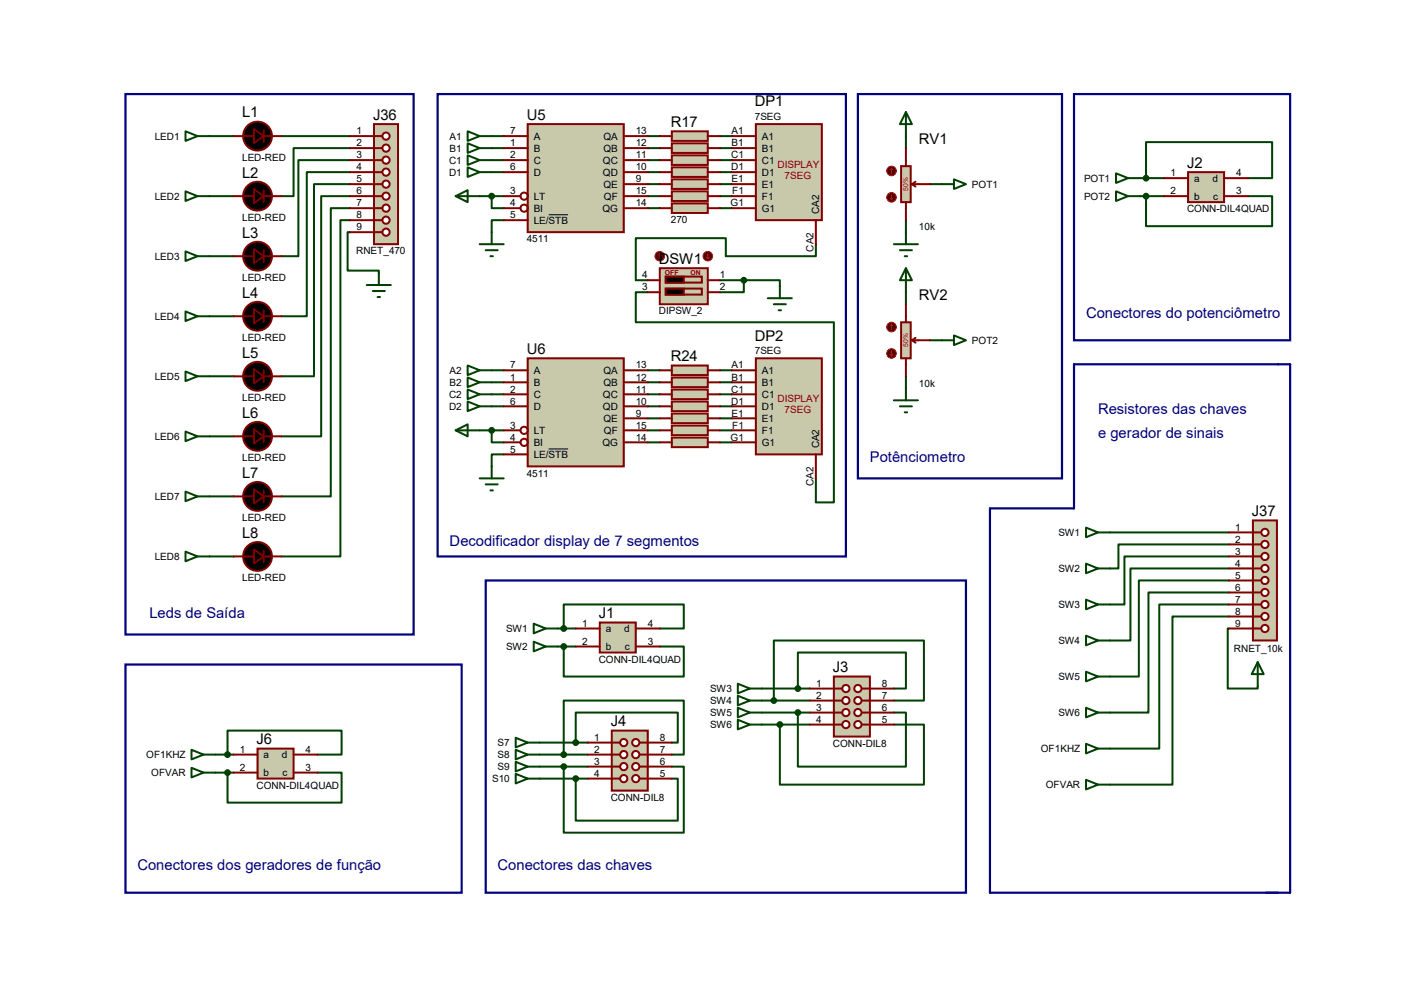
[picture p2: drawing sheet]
<svg xmlns="http://www.w3.org/2000/svg" width="297mm" height="210mm" viewBox="0 0 297 210" stroke-linecap="round" stroke-linejoin="round" font-family="sans-serif">
<g fill="none" stroke="#004000" stroke-width=".42">
<path d="M39.2 27.8l2.6 1-2.6 1zM41.8 28.8h7.6M59.6 28.8h14.4M74 31.3h-11.9v10.2h-2.5M74 33.9h-10.9v20.3h-3.5M74 36.4h-9.1v30.5h-5.3M74 38.9h-7.6v40.7h-6.8M104 28.8h2.6M104 31.3h2.6M104 33.9h2.6M104 36.4h2.6M137 28.8h2.6"/>
<path d="M137 31.3h2.6M137 33.9h2.6M137 36.4h2.6M137 38.9h2.6M152.3 28.8h2.5M152.3 31.3h2.5M152.3 33.9h2.5M152.3 36.4h2.5M152.3 38.9h2.5M191.6 28.8v2.5M196.7 38.9h2.6M241.2 37.7h5.1"/>
<path d="M242.4 37.7v-7.6h26.7v7.6h-5.1M39.2 40.5l2.6 1-2.6 1zM39.2 53.2l2.6 1-2.6 1zM41.8 41.5h7.6M41.8 54.2h7.6M74 41.5h-6.1v50.8h-8.3M74 44h-4v61h-10.4M74 46.6h-2v71.1h-12.4M74 49.1h-.5v8.1h6.6v3.1M101.5 41.5h5.1M104 41.5v2.5h2.6M106.6 46.6h-2.6v2.5"/>
<path d="M137 41.5h2.6M137 44h2.6M152.3 41.5h2.5M152.3 44h2.5M152.3 59.3h5.1M157.4 59.3h7.6v1.2M157.4 59.3v2.5h-5.1M172.6 51.6v2.6h-19.1v-3.8h-19v8.9h2.5M191.6 46.6v2.5M241.2 41.5h5.1M242.4 41.5v6.3h26.7v-6.3h-5.1M39.2 65.9l2.6 1-2.6 1z"/>
<path d="M39.2 78.6l2.6 1-2.6 1zM41.8 66.9h7.6M41.8 79.6h7.6M77.6 60.3h5.1M78.9 61.6h2.5M79.9 62.8h.5M104 78.3h2.6M137 61.8h-2.5v6.4h41.9v38.1h-3.8v-5.1M137 78.3h2.6M152.3 78.3h2.5M191.6 61.8v2.5M191.6 79.6v2.5"/>
<path d="M196.7 72h2.6M39.2 91.3l2.6 1-2.6 1zM41.8 92.3h7.6M101.5 91h5.1M104 91v2.6h2.6M104 80.9h2.6M104 83.4h2.6M104 85.9h2.6M106.6 96.1h-2.6v2.5M137 80.9h2.6M137 83.4h2.6M137 85.9h2.6"/>
<path d="M137 88.5h2.6M137 91h2.6M137 93.6h2.6M152.3 80.9h2.5M152.3 83.4h2.5M152.3 85.9h2.5M152.3 88.5h2.5M152.3 91h2.5M152.3 93.6h2.5M39.2 104l2.6 1-2.6 1zM39.2 116.7l2.6 1-2.6 1zM41.8 105h7.6"/>
<path d="M41.8 117.7h7.6M234.8 112.6h25.2M260 115.1h-23.4v5.1h-1.8M260 117.7h-22.1v10.1h-3.1M118 136.7h3.8M118 132.9h3.8M119.3 136.7v6.4h25.4v-6.4h-5.1M119.3 132.9v-5.1h25.4v5.1h-5.1M260 120.2h-20.9v15.3h-4.3M260 122.8h-19.1v20.3h-6.1M260 125.3h-17v25.4h-8.2M260 127.8h-14.8v30.5h-10.4"/>
<path d="M260 130.4h-12v35.5h-13.2M260 132.9h-.3v12.7h6.4v-.5M45.6 159.6h3.8M48.1 159.6v-5.1h24.2v5.1h-5.1M114.2 157.1h10.1M114.2 159.6h10.1M119.3 159.6v-11.4h25.4v11.4h-2.6M121.8 157.1v-6.4h21.6v6.4h-1.3M161.2 148.2h10.1M161.2 153.2h10.1M161.2 150.7h10.1M161.2 145.6h10.1"/>
<path d="M163.7 148.2v-12.7h31.8v12.7h-6.4M165 153.2v12.7h30.5v-12.7h-6.4M168.8 150.7v11.4h22.8v-11.4h-2.5M168.8 145.6v-7.6h22.8v7.6h-2.5M45.6 163.4h3.8M48.1 163.4v6.4h24.2v-6.4h-5.1M114.2 164.7h10.1M114.2 162.1h10.1M119.3 162.1v14h25.4v-14h-2.6M121.8 164.7v8.9h21.6v-8.9h-1.3"/>
</g>
<g fill="#000" stroke="#800000" stroke-width=".42">
<circle cx="54.5" cy="28.8" r="3"/>
<circle cx="54.5" cy="54.2" r="3"/>
<circle cx="54.5" cy="41.5" r="3"/>
<circle cx="54.5" cy="66.9" r="3"/>
<circle cx="54.5" cy="79.6" r="3"/>
<circle cx="54.5" cy="92.3" r="3"/>
<circle cx="54.5" cy="117.7" r="3"/>
<circle cx="54.5" cy="105" r="3"/>
</g>
<path d="M55.8 27.5v2.6M55.8 40.2v2.6M55.8 52.9v2.6M55.8 65.6v2.6M55.8 78.3v2.6M55.8 91v2.6M55.8 103.7v2.6M55.8 116.4v2.6" fill="none" stroke="#800000" stroke-width=".38"/>
<g fill="none" stroke="#800000" stroke-width=".42">
<path d="M49.4 28.8h4.3M55.8 28.8h3.8M49.4 41.5h4.3M49.4 54.2h4.3M55.8 41.5h3.8M55.8 54.2h3.8M49.4 66.9h4.3M49.4 79.6h4.3M55.8 66.9h3.8M55.8 79.6h3.8M49.4 92.3h4.3M55.8 92.3h3.8"/>
<path d="M49.4 105h4.3M49.4 117.7h4.3M55.8 105h3.8M55.8 117.7h3.8"/>
</g>
<path d="M53.7 27.3l2.1 1.5-2.1 1.5zM53.7 40l2.1 1.5-2.1 1.5zM53.7 52.7l2.1 1.5-2.1 1.5zM53.7 65.4l2.1 1.5-2.1 1.5zM53.7 78.1l2.1 1.5-2.1 1.5zM53.7 90.8l2.1 1.5-2.1 1.5zM53.7 103.5l2.1 1.5-2.1 1.5zM53.7 116.2l2.1 1.5-2.1 1.5z" fill="#000" stroke="#800000" stroke-width=".38"/>
<path d="M26.5 19.9h61v114.3h-61z" fill="none" stroke="#000080" stroke-width=".47"/>
<path d="M111.6 26.2h20.4v22.9h-20.4z" fill="#c8c8aa" stroke="#800000" stroke-width=".42"/>
<g fill="none" stroke="#800000" stroke-width=".42">
<path d="M106.6 28.8h5M106.6 31.3h5M106.6 33.9h5M106.6 36.4h5M132 28.8h5M132 31.3h5M132 33.9h5M132 36.4h5M132 38.9h5M106.6 41.5h3.5M106.6 44h3.5M106.6 46.6h5"/>
<path d="M132 41.5h5M132 44h5"/>
<circle cx="110.9" cy="44" r=".76"/>
<circle cx="110.9" cy="41.5" r=".76"/>
</g>
<path d="M116.1 45.4h4.1" fill="none" stroke="#000" stroke-width=".21"/>
<path d="M142.1 27.8h7.6v2h-7.6z" fill="#c8c8aa" stroke="#800000" stroke-width=".42"/>
<path d="M139.6 28.8h2.5M149.7 28.8h2.6" fill="none" stroke="#800000" stroke-width=".42"/>
<path d="M142.1 30.3h7.6v2h-7.6z" fill="#c8c8aa" stroke="#800000" stroke-width=".42"/>
<path d="M139.6 31.3h2.5M149.7 31.3h2.6" fill="none" stroke="#800000" stroke-width=".42"/>
<path d="M142.1 32.9h7.6v2h-7.6z" fill="#c8c8aa" stroke="#800000" stroke-width=".42"/>
<path d="M139.6 33.9h2.5M149.7 33.9h2.6" fill="none" stroke="#800000" stroke-width=".42"/>
<path d="M142.1 35.4h7.6v2h-7.6z" fill="#c8c8aa" stroke="#800000" stroke-width=".42"/>
<path d="M139.6 36.4h2.5M149.7 36.4h2.6" fill="none" stroke="#800000" stroke-width=".42"/>
<path d="M142.1 37.9h7.6v2.1h-7.6z" fill="#c8c8aa" stroke="#800000" stroke-width=".42"/>
<path d="M139.6 38.9h2.5M149.7 38.9h2.6" fill="none" stroke="#800000" stroke-width=".42"/>
<path d="M142.1 40.5h7.6v2h-7.6z" fill="#c8c8aa" stroke="#800000" stroke-width=".42"/>
<path d="M139.6 41.5h2.5M149.7 41.5h2.6" fill="none" stroke="#800000" stroke-width=".42"/>
<path d="M142.1 43h7.6v2h-7.6z" fill="#c8c8aa" stroke="#800000" stroke-width=".42"/>
<path d="M139.6 44h2.5M149.7 44h2.6" fill="none" stroke="#800000" stroke-width=".42"/>
<g fill="none" stroke="#004000" stroke-width=".42">
<path d="M98.9 27.8l2.6 1-2.6 1zM98.9 30.3l2.6 1-2.6 1zM98.9 32.9l2.6 1-2.6 1zM98.9 35.4l2.6 1-2.6 1zM101.5 28.8h2.5M101.5 31.3h2.5M101.5 33.9h2.5M101.5 36.4h2.5M96.4 41.5l2.5-1.3v2.6zM96.4 41.5h5.1M101.5 51.6h5.1M102.7 52.9h2.6"/>
<path d="M103.8 54.2h.5M104 49.1v2.5"/>
</g>
<circle cx="104" cy="41.5" r=".51" fill="#004000" stroke="#004000" stroke-width=".42"/>
<path d="M111.6 75.8h20.4v22.8h-20.4z" fill="#c8c8aa" stroke="#800000" stroke-width=".42"/>
<g fill="none" stroke="#800000" stroke-width=".42">
<path d="M106.6 78.3h5M132 78.3h5M106.6 80.9h5M106.6 83.4h5M106.6 85.9h5M106.6 91h3.5M106.6 93.6h3.5M106.6 96.1h5M132 80.9h5M132 83.4h5M132 85.9h5M132 91h5"/>
<path d="M132 93.6h5M132 88.5h5"/>
<circle cx="110.9" cy="93.6" r=".76"/>
<circle cx="110.9" cy="91" r=".76"/>
</g>
<path d="M116.1 95h4.1" fill="none" stroke="#000" stroke-width=".21"/>
<path d="M142.1 77.3h7.6v2h-7.6z" fill="#c8c8aa" stroke="#800000" stroke-width=".42"/>
<path d="M139.6 78.3h2.5M149.7 78.3h2.6" fill="none" stroke="#800000" stroke-width=".42"/>
<path d="M142.1 79.8h7.6v2.1h-7.6z" fill="#c8c8aa" stroke="#800000" stroke-width=".42"/>
<path d="M139.6 80.9h2.5M149.7 80.9h2.6" fill="none" stroke="#800000" stroke-width=".42"/>
<path d="M142.1 82.4h7.6v2h-7.6z" fill="#c8c8aa" stroke="#800000" stroke-width=".42"/>
<path d="M139.6 83.4h2.5M149.7 83.4h2.6" fill="none" stroke="#800000" stroke-width=".42"/>
<path d="M142.1 84.9h7.6v2.1h-7.6z" fill="#c8c8aa" stroke="#800000" stroke-width=".42"/>
<path d="M139.6 85.9h2.5M149.7 85.9h2.6" fill="none" stroke="#800000" stroke-width=".42"/>
<path d="M142.1 87.5h7.6v2h-7.6z" fill="#c8c8aa" stroke="#800000" stroke-width=".42"/>
<path d="M139.6 88.5h2.5M149.7 88.5h2.6" fill="none" stroke="#800000" stroke-width=".42"/>
<path d="M142.1 90h7.6v2h-7.6z" fill="#c8c8aa" stroke="#800000" stroke-width=".42"/>
<path d="M139.6 91h2.5M149.7 91h2.6" fill="none" stroke="#800000" stroke-width=".42"/>
<path d="M142.1 92.5h7.6v2.1h-7.6z" fill="#c8c8aa" stroke="#800000" stroke-width=".42"/>
<path d="M139.6 93.6h2.5M149.7 93.6h2.6" fill="none" stroke="#800000" stroke-width=".42"/>
<g fill="none" stroke="#004000" stroke-width=".42">
<path d="M98.9 77.3l2.6 1-2.6 1zM98.9 79.8l2.6 1.1-2.6 1zM101.5 78.3h2.5M96.4 91l2.5-1.3v2.6zM96.4 91h5.1M98.9 82.4l2.6 1-2.6 1zM98.9 84.9l2.6 1-2.6 1.1zM101.5 80.9h2.5M101.5 83.4h2.5M101.5 85.9h2.5M104 98.6v2.6M101.5 101.2h5.1"/>
<path d="M102.7 102.4h2.6M103.8 103.7h.5"/>
</g>
<circle cx="104" cy="91" r=".51" fill="#004000" stroke="#004000" stroke-width=".42"/>
<path d="M92.6 19.9h86.3v97.8h-86.3z" fill="none" stroke="#000080" stroke-width=".47"/>
<path d="M190.6 35.1h2.1v7.7h-2.1z" fill="#c8c8aa" stroke="#800000" stroke-width=".42"/>
<path d="M191.6 31.3v3.8M192.9 38.9l.8 .6M192.9 38.9h3.8M193.7 38.4l-.8 .5M191.6 42.8v3.8" fill="none" stroke="#800000" stroke-width=".42"/>
<circle cx="188.6" cy="36.2" r="1.02" fill="#400000" stroke="#f00" stroke-width=".21"/>
<path d="M188.6 35.6l-.3 .3M188.6 35.6l.2 .3M188.6 35.6v1.1" fill="none" stroke="#f00" stroke-width=".21"/>
<circle cx="188.6" cy="41.7" r="1.02" fill="#400000" stroke="#f00" stroke-width=".21"/>
<path d="M188.3 42l.3 .2M188.6 41.2v1M188.8 42l-.2 .2" fill="none" stroke="#f00" stroke-width=".21"/>
<path d="M190.6 68.2h2.1v7.6h-2.1z" fill="#c8c8aa" stroke="#800000" stroke-width=".42"/>
<path d="M191.6 64.3v3.9M191.6 75.8v3.8M192.9 72l.8 .5M192.9 72h3.8M193.7 71.5l-.8 .5" fill="none" stroke="#800000" stroke-width=".42"/>
<circle cx="188.6" cy="69.2" r="1.02" fill="#400000" stroke="#f00" stroke-width=".21"/>
<path d="M188.6 68.7l-.3 .2M188.6 68.7l.2 .2M188.6 68.7v1" fill="none" stroke="#f00" stroke-width=".21"/>
<circle cx="188.6" cy="74.8" r="1.02" fill="#400000" stroke="#f00" stroke-width=".21"/>
<path d="M188.3 75l.3 .3M188.6 74.3v1M188.8 75l-.2 .3" fill="none" stroke="#f00" stroke-width=".21"/>
<g fill="none" stroke="#004000" stroke-width=".42">
<path d="M191.6 23.7l1.3 2.5h-2.5zM191.6 23.7v5.1M199.3 38.9h2.5M201.8 37.9l2.5 1-2.5 1.1zM236.1 36.7l2.5 1-2.5 1zM238.6 37.7h2.6M189.1 51.6h5.1M190.4 52.9h2.5M191.4 54.2h.5M191.6 56.7l1.3 2.6h-2.5zM191.6 49.1v2.5M191.6 56.7v5.1"/>
<path d="M236.1 40.5l2.5 1-2.5 1zM238.6 41.5h2.6M199.3 72h2.5M201.8 71l2.5 1-2.5 1zM189.1 84.7h5.1M190.4 85.9h2.5M191.4 87.2h.5M191.6 82.1v2.6M229.7 111.6l2.6 1-2.6 1zM229.7 119.2l2.6 1-2.6 1zM232.3 112.6h2.5M112.9 131.9l2.5 1-2.5 1z"/>
<path d="M112.9 135.7l2.5 1-2.5 1.1zM115.4 132.9h2.6M115.4 136.7h2.6M229.7 126.8l2.6 1-2.6 1.1zM229.7 134.5l2.6 1-2.6 1zM232.3 120.2h2.5M232.3 127.8h2.5M232.3 135.5h2.5M109.1 156l2.5 1.1-2.5 1zM109.1 158.6l2.5 1-2.5 1zM111.6 157.1h2.6M111.6 159.6h2.6"/>
<path d="M156.1 144.6l2.5 1-2.5 1zM156.1 147.2l2.5 1-2.5 1zM156.1 149.7l2.5 1-2.5 1zM156.1 152.2l2.5 1-2.5 1.1zM158.6 145.6h2.6M158.6 148.2h2.6M158.6 150.7h2.6M158.6 153.2h2.6M229.7 142.1l2.6 1-2.6 1zM229.7 149.7l2.6 1-2.6 1zM229.7 157.3l2.6 1-2.6 1zM232.3 150.7h2.5"/>
<path d="M232.3 143.1h2.5M232.3 158.3h2.5M40.5 162.4l2.6 1-2.6 1zM43.1 163.4h2.5M109.1 161.1l2.5 1-2.5 1.1zM109.1 163.7l2.5 1-2.5 1zM111.6 162.1h2.6M111.6 164.7h2.6M229.7 164.9l2.6 1-2.6 1.1zM232.3 165.9h2.5"/>
</g>
<path d="M181.5 19.9h43.2v81.3h-43.2zM227.2 19.9h45.7v52.1h-45.7zM227.2 77h45.7v111.8h-63.5v-81.3h17.8zM102.7 122.8h101.6v66h-101.6zM26.5 140.5h71.2v48.3h-71.2z" fill="none" stroke="#000080" stroke-width=".47"/>
<path d="M159.9 26.2h14v20.4h-14z" fill="#c8c8aa" stroke="#800000" stroke-width=".42"/>
<path d="M154.8 28.8h5.1M154.8 31.3h5.1M154.8 33.9h5.1M154.8 36.4h5.1M154.8 38.9h5.1M154.8 41.5h5.1M154.8 44h5.1M172.6 46.6v5" fill="none" stroke="#800000" stroke-width=".42"/>
<path d="M159.9 75.8h14v20.3h-14z" fill="#c8c8aa" stroke="#800000" stroke-width=".42"/>
<path d="M154.8 78.3h5.1M154.8 80.9h5.1M154.8 83.4h5.1M154.8 85.9h5.1M154.8 88.5h5.1M154.8 91h5.1M154.8 93.6h5.1M172.6 96.1v5.1" fill="none" stroke="#800000" stroke-width=".42"/>
<path d="M79.1 26.2h5.1v25.4h-5.1z" fill="#c8c8aa" stroke="#800000" stroke-width=".42"/>
<path d="M79.1 28.8h1.8" fill="none" stroke="#800000" stroke-width=".42"/>
<circle cx="81.7" cy="28.8" r=".76" fill="#fff" stroke="#800000" stroke-width=".42"/>
<path d="M79.1 31.3h1.8" fill="none" stroke="#800000" stroke-width=".42"/>
<circle cx="81.7" cy="31.3" r=".76" fill="#fff" stroke="#800000" stroke-width=".42"/>
<path d="M79.1 33.9h1.8" fill="none" stroke="#800000" stroke-width=".42"/>
<circle cx="81.7" cy="33.9" r=".76" fill="#fff" stroke="#800000" stroke-width=".42"/>
<path d="M79.1 36.4h1.8" fill="none" stroke="#800000" stroke-width=".42"/>
<circle cx="81.7" cy="36.4" r=".76" fill="#fff" stroke="#800000" stroke-width=".42"/>
<path d="M79.1 38.9h1.8" fill="none" stroke="#800000" stroke-width=".42"/>
<circle cx="81.7" cy="38.9" r=".76" fill="#fff" stroke="#800000" stroke-width=".42"/>
<path d="M79.1 41.5h1.8" fill="none" stroke="#800000" stroke-width=".42"/>
<circle cx="81.7" cy="41.5" r=".76" fill="#fff" stroke="#800000" stroke-width=".42"/>
<path d="M79.1 44h1.8" fill="none" stroke="#800000" stroke-width=".42"/>
<circle cx="81.7" cy="44" r=".76" fill="#fff" stroke="#800000" stroke-width=".42"/>
<path d="M79.1 46.6h1.8" fill="none" stroke="#800000" stroke-width=".42"/>
<circle cx="81.7" cy="46.6" r=".76" fill="#fff" stroke="#800000" stroke-width=".42"/>
<path d="M79.1 49.1h1.8" fill="none" stroke="#800000" stroke-width=".42"/>
<circle cx="81.7" cy="49.1" r=".76" fill="#fff" stroke="#800000" stroke-width=".42"/>
<path d="M74 28.8h5.1M74 31.3h5.1M74 33.9h5.1M74 36.4h5.1M74 38.9h5.1M74 41.5h5.1M74 44h5.1M74 46.6h5.1M74 49.1h5.1" fill="none" stroke="#800000" stroke-width=".42"/>
<path d="M265 110.1h5.1v25.4h-5.1z" fill="#c8c8aa" stroke="#800000" stroke-width=".42"/>
<path d="M265 112.6h1.8" fill="none" stroke="#800000" stroke-width=".42"/>
<circle cx="267.6" cy="112.6" r=".76" fill="#fff" stroke="#800000" stroke-width=".42"/>
<path d="M265 115.1h1.8" fill="none" stroke="#800000" stroke-width=".42"/>
<circle cx="267.6" cy="115.1" r=".76" fill="#fff" stroke="#800000" stroke-width=".42"/>
<path d="M265 117.7h1.8" fill="none" stroke="#800000" stroke-width=".42"/>
<circle cx="267.6" cy="117.7" r=".76" fill="#fff" stroke="#800000" stroke-width=".42"/>
<path d="M265 120.2h1.8" fill="none" stroke="#800000" stroke-width=".42"/>
<circle cx="267.6" cy="120.2" r=".76" fill="#fff" stroke="#800000" stroke-width=".42"/>
<path d="M265 122.8h1.8" fill="none" stroke="#800000" stroke-width=".42"/>
<circle cx="267.6" cy="122.8" r=".76" fill="#fff" stroke="#800000" stroke-width=".42"/>
<path d="M265 125.3h1.8" fill="none" stroke="#800000" stroke-width=".42"/>
<circle cx="267.6" cy="125.3" r=".76" fill="#fff" stroke="#800000" stroke-width=".42"/>
<path d="M265 127.8h1.8" fill="none" stroke="#800000" stroke-width=".42"/>
<circle cx="267.6" cy="127.8" r=".76" fill="#fff" stroke="#800000" stroke-width=".42"/>
<path d="M265 130.4h1.8" fill="none" stroke="#800000" stroke-width=".42"/>
<circle cx="267.6" cy="130.4" r=".76" fill="#fff" stroke="#800000" stroke-width=".42"/>
<path d="M265 132.9h1.8" fill="none" stroke="#800000" stroke-width=".42"/>
<circle cx="267.6" cy="132.9" r=".76" fill="#fff" stroke="#800000" stroke-width=".42"/>
<path d="M260 112.6h5M260 115.1h5M260 117.7h5M260 120.2h5M260 122.8h5M260 125.3h5M260 127.8h5M260 130.4h5M260 132.9h5" fill="none" stroke="#800000" stroke-width=".42"/>
<path d="M266.1 140l1.2 2.6h-2.5zM266.1 140v5.1" fill="none" stroke="#004000" stroke-width=".42"/>
<path d="M176.4 143.1h7.6v12.7h-7.6z" fill="#c8c8aa" stroke="#800000" stroke-width=".42"/>
<path d="M176.4 145.6h1.8" fill="none" stroke="#800000" stroke-width=".42"/>
<circle cx="178.9" cy="145.6" r=".76" fill="#fff" stroke="#800000" stroke-width=".42"/>
<path d="M176.4 148.2h1.8" fill="none" stroke="#800000" stroke-width=".42"/>
<circle cx="178.9" cy="148.2" r=".76" fill="#fff" stroke="#800000" stroke-width=".42"/>
<path d="M176.4 150.7h1.8" fill="none" stroke="#800000" stroke-width=".42"/>
<circle cx="178.9" cy="150.7" r=".76" fill="#fff" stroke="#800000" stroke-width=".42"/>
<path d="M176.4 153.2h1.8" fill="none" stroke="#800000" stroke-width=".42"/>
<circle cx="178.9" cy="153.2" r=".76" fill="#fff" stroke="#800000" stroke-width=".42"/>
<path d="M182.2 145.6h1.8" fill="none" stroke="#800000" stroke-width=".42"/>
<circle cx="181.5" cy="145.6" r=".76" fill="#fff" stroke="#800000" stroke-width=".42"/>
<path d="M182.2 148.2h1.8" fill="none" stroke="#800000" stroke-width=".42"/>
<circle cx="181.5" cy="148.2" r=".76" fill="#fff" stroke="#800000" stroke-width=".42"/>
<path d="M182.2 150.7h1.8" fill="none" stroke="#800000" stroke-width=".42"/>
<circle cx="181.5" cy="150.7" r=".76" fill="#fff" stroke="#800000" stroke-width=".42"/>
<path d="M182.2 153.2h1.8" fill="none" stroke="#800000" stroke-width=".42"/>
<circle cx="181.5" cy="153.2" r=".76" fill="#fff" stroke="#800000" stroke-width=".42"/>
<path d="M171.3 145.6h5.1M171.3 148.2h5.1M171.3 150.7h5.1M171.3 153.2h5.1M184 145.6h5.1M184 148.2h5.1M184 150.7h5.1M184 153.2h5.1" fill="none" stroke="#800000" stroke-width=".42"/>
<circle cx="163.7" cy="148.2" r=".51" fill="#004000" stroke="#004000" stroke-width=".42"/>
<path d="M129.4 154.5h7.6v12.7h-7.6z" fill="#c8c8aa" stroke="#800000" stroke-width=".42"/>
<path d="M129.4 157.1h1.8" fill="none" stroke="#800000" stroke-width=".42"/>
<circle cx="132" cy="157.1" r=".76" fill="#fff" stroke="#800000" stroke-width=".42"/>
<path d="M129.4 159.6h1.8" fill="none" stroke="#800000" stroke-width=".42"/>
<circle cx="132" cy="159.6" r=".76" fill="#fff" stroke="#800000" stroke-width=".42"/>
<path d="M129.4 162.1h1.8" fill="none" stroke="#800000" stroke-width=".42"/>
<circle cx="132" cy="162.1" r=".76" fill="#fff" stroke="#800000" stroke-width=".42"/>
<path d="M129.4 164.7h1.8" fill="none" stroke="#800000" stroke-width=".42"/>
<circle cx="132" cy="164.7" r=".76" fill="#fff" stroke="#800000" stroke-width=".42"/>
<path d="M135.3 157.1h1.7" fill="none" stroke="#800000" stroke-width=".42"/>
<circle cx="134.5" cy="157.1" r=".76" fill="#fff" stroke="#800000" stroke-width=".42"/>
<path d="M135.3 159.6h1.7" fill="none" stroke="#800000" stroke-width=".42"/>
<circle cx="134.5" cy="159.6" r=".76" fill="#fff" stroke="#800000" stroke-width=".42"/>
<path d="M135.3 162.1h1.7" fill="none" stroke="#800000" stroke-width=".42"/>
<circle cx="134.5" cy="162.1" r=".76" fill="#fff" stroke="#800000" stroke-width=".42"/>
<path d="M135.3 164.7h1.7" fill="none" stroke="#800000" stroke-width=".42"/>
<circle cx="134.5" cy="164.7" r=".76" fill="#fff" stroke="#800000" stroke-width=".42"/>
<path d="M124.3 157.1h5.1M124.3 159.6h5.1M137 157.1h5.1M137 159.6h5.1M124.3 162.1h5.1M124.3 164.7h5.1M137 162.1h5.1M137 164.7h5.1" fill="none" stroke="#800000" stroke-width=".42"/>
<g fill="#004000" stroke="#004000" stroke-width=".42">
<circle cx="165" cy="153.2" r=".51"/>
<circle cx="168.8" cy="150.7" r=".51"/>
<circle cx="168.8" cy="145.6" r=".51"/>
<circle cx="121.8" cy="157.1" r=".51"/>
<circle cx="121.8" cy="164.7" r=".51"/>
<circle cx="119.3" cy="162.1" r=".51"/>
</g>
<path d="M126.9 131.7h7.6v6.3h-7.6z" fill="#c8c8aa" stroke="#800000" stroke-width=".42"/>
<path d="M121.8 132.9h5.1M121.8 136.7h5.1M134.5 132.9h5.1M134.5 136.7h5.1" fill="none" stroke="#800000" stroke-width=".42"/>
<g fill="#004000" stroke="#004000" stroke-width=".42">
<circle cx="119.3" cy="136.7" r=".51"/>
<circle cx="119.3" cy="132.9" r=".51"/>
</g>
<path d="M251.3 36.4h7.7v6.4h-7.7z" fill="#c8c8aa" stroke="#800000" stroke-width=".42"/>
<path d="M246.3 37.7h5M259 37.7h5M246.3 41.5h5M259 41.5h5" fill="none" stroke="#800000" stroke-width=".42"/>
<g fill="#004000" stroke="#004000" stroke-width=".42">
<circle cx="242.4" cy="37.7" r=".51"/>
<circle cx="242.4" cy="41.5" r=".51"/>
</g>
<path d="M139.6 56.7h10.1v7.6h-10.1z" fill="#c8c8aa" stroke="#800000" stroke-width=".42"/>
<path d="M137 59.3h2.6M140.8 58.5h7.7v1.3h-7.7zM149.7 59.3h2.6M137 61.8h2.6M140.8 61h7.7v1.3h-7.7zM149.7 61.8h2.6" fill="none" stroke="#800000" stroke-width=".42"/>
<path d="M140.8 58.5h3.9v1.3h-3.9zM140.8 61h3.9v1.3h-3.9z" fill="#000" stroke="#800000" stroke-width=".42"/>
<circle cx="139.6" cy="54.2" r="1.02" fill="#400000" stroke="#f00" stroke-width=".21"/>
<path d="M139.6 53.7l-.3 .2M139.6 53.7l.2 .2M139.6 53.7v1" fill="none" stroke="#f00" stroke-width=".21"/>
<circle cx="149.7" cy="54.2" r="1.02" fill="#400000" stroke="#f00" stroke-width=".21"/>
<path d="M149.5 54.4l.2 .3M149.7 53.7v1M150 54.4l-.3 .3" fill="none" stroke="#f00" stroke-width=".21"/>
<path d="M162.4 63.1h5.1M163.7 64.3h2.5M164.7 65.6h.5M165 60.5v2.6M40.5 158.6l2.6 1-2.6 1zM43.1 159.6h2.5" fill="none" stroke="#004000" stroke-width=".42"/>
<circle cx="157.4" cy="59.3" r=".51" fill="#004000" stroke="#004000" stroke-width=".42"/>
<path d="M54.5 158.3h7.6v6.4h-7.6z" fill="#c8c8aa" stroke="#800000" stroke-width=".42"/>
<path d="M49.4 159.6h5.1M62.1 159.6h5.1M49.4 163.4h5.1M62.1 163.4h5.1" fill="none" stroke="#800000" stroke-width=".42"/>
<g fill="#004000" stroke="#004000" stroke-width=".42">
<circle cx="48.1" cy="159.6" r=".51"/>
<circle cx="48.1" cy="163.4" r=".51"/>
<circle cx="119.3" cy="159.6" r=".51"/>
</g>
<g font-size="3.1">
<text x="159.7" y="22.5">DP1</text>
<text x="51.2" y="24.8">L1</text>
<text x="78.9" y="25.4">J36</text>
<text x="111.4" y="25.4">U5</text>
<text x="141.9" y="26.9">R17</text>
<text x="194.4" y="30.4">RV1</text>
<text x="251.1" y="35.5">J2</text>
<text x="51.2" y="37.5">L2</text>
<text x="51.2" y="50.2">L3</text>
<text x="139.4" y="55.8">DSW1</text>
<text x="51.2" y="62.9">L4</text>
<text x="194.4" y="63.5">RV2</text>
<text x="51.2" y="75.6">L5</text>
<text x="111.4" y="74.9">U6</text>
<text x="141.9" y="76.4">R24</text>
<text x="159.7" y="72.1">DP2</text>
<text x="51.2" y="88.3">L6</text>
<text x="51.2" y="101">L7</text>
<text x="51.2" y="113.7">L8</text>
<text x="264.8" y="109.2">J37</text>
<text x="126.7" y="130.8">J1</text>
<text x="176.2" y="142.2">J3</text>
<text x="129.2" y="153.6">J4</text>
<text x="54.3" y="157.4">J6</text>
</g>
<g font-size="3.1" fill="#000080">
<text x="229.7" y="67.2">Conectores do potenciômetro</text>
<text x="232.3" y="87.5">Resistores das chaves</text>
<text x="232.3" y="92.6">e gerador de sinais</text>
<text x="184" y="97.7">Potênciometro</text>
<text x="95.1" y="115.4">Decodificador display de 7 segmentos</text>
<text x="31.6" y="130.7">Leds de Saída</text>
<text x="29.1" y="184">Conectores dos geradores de função</text>
<text x="105.3" y="184">Conectores das chaves</text>
</g>
<g font-size="2.1">
<text x="32.7" y="29.5">LED1</text>
<text x="75.4" y="28.4">1</text>
<text x="95.1" y="29.5">A1</text>
<text x="107.9" y="28.4">7</text>
<text x="112.9" y="29.5">A</text>
<text x="127.6" y="29.5">QA</text>
<text x="134.5" y="28.4">13</text>
<text x="154.8" y="28.4">A1</text>
<text x="159.7" y="25.4">7SEG</text>
<text x="161.2" y="29.5">A1</text>
<text x="51.2" y="34">LED-RED</text>
<text x="75.4" y="30.9">2</text>
<text x="75.4" y="33.5">3</text>
<text x="95" y="34.6">C1</text>
<text x="95.1" y="32.1">B1</text>
<text x="107.9" y="30.9">1</text>
<text x="107.9" y="33.5">2</text>
<text x="112.9" y="32.1">B</text>
<text x="112.9" y="34.6">C</text>
<text x="127.6" y="34.6">QC</text>
<text x="127.6" y="32.1">QB</text>
<text x="134.5" y="30.9">12</text>
<text x="134.5" y="33.5">11</text>
<text x="141.9" y="32">270</text>
<text x="154.7" y="33.5">C1</text>
<text x="154.8" y="30.9">B1</text>
<text x="161.2" y="32.1">B1</text>
<text x="161.2" y="34.6">C1</text>
<text x="75.4" y="36">4</text>
<text x="75.4" y="38.6">5</text>
<text x="75.4" y="41.1">6</text>
<text x="95" y="37.2">D1</text>
<text x="107.9" y="36">6</text>
<text x="107.9" y="41.1">3</text>
<text x="112.9" y="37.2">D</text>
<text x="127.6" y="37.2">QD</text>
<text x="127.6" y="39.7">QE</text>
<text x="134.5" y="36">10</text>
<text x="134.5" y="38.6">9</text>
<text x="134.5" y="41.1">15</text>
<text x="154.7" y="36">D1</text>
<text x="154.8" y="38.6">E1</text>
<text x="154.9" y="41.1">F1</text>
<text x="161.2" y="37.2">D1</text>
<text x="161.2" y="39.7">E1</text>
<text x="205.6" y="39.7">POT1</text>
<text x="229.3" y="38.4">POT1</text>
<text x="247.6" y="37.3">1</text>
<text x="247.6" y="41.1">2</text>
<text x="252.6" y="38.4">a</text>
<text x="256.5" y="38.4">d</text>
<text x="261.5" y="37.3">4</text>
<text x="261.5" y="41.1">3</text>
<text x="32.7" y="42.2">LED2</text>
<text x="51.2" y="46.7">LED-RED</text>
<text x="75.4" y="43.6">7</text>
<text x="75.4" y="46.2">8</text>
<text x="107.9" y="43.6">4</text>
<text x="107.9" y="46.2">5</text>
<text x="112.9" y="42.2">LT</text>
<text x="112.9" y="44.8">BI</text>
<text x="112.9" y="47.3">LE/STB</text>
<text x="127.4" y="44.8">QG</text>
<text x="127.8" y="42.2">QF</text>
<text x="134.5" y="43.6">14</text>
<text x="141.9" y="47.2">270</text>
<text x="154.6" y="43.6">G1</text>
<text x="161.2" y="42.2">F1</text>
<text x="161.2" y="44.8">G1</text>
<text x="173.3" y="45.3" transform="rotate(-90 173.3 45.3)">CA2</text>
<text x="229.3" y="42.2">POT2</text>
<text x="251.1" y="44.9">CONN-DIL4QUAD</text>
<text x="252.6" y="42.2">b</text>
<text x="256.6" y="42.2">c</text>
<text x="75.4" y="53.8">RNET_470</text>
<text x="75.4" y="48.7">9</text>
<text x="111.4" y="51.3">4511</text>
<text x="172.1" y="53.2" transform="rotate(-90 172.1 53.2)">CA2</text>
<text x="194.4" y="48.7">10k</text>
<text x="32.7" y="54.9">LED3</text>
<text x="51.2" y="59.4">LED-RED</text>
<text x="135.8" y="58.9">4</text>
<text x="152.3" y="58.9">1</text>
<text x="135.8" y="61.4">3</text>
<text x="152.3" y="61.4">2</text>
<text x="32.7" y="67.6">LED4</text>
<text x="139.4" y="66.5">DIPSW_2</text>
<text x="51.2" y="72.1">LED-RED</text>
<text x="107.9" y="77.9">7</text>
<text x="134.5" y="77.9">13</text>
<text x="154.8" y="77.9">A1</text>
<text x="159.7" y="75">7SEG</text>
<text x="205.6" y="72.7">POT2</text>
<text x="32.7" y="80.3">LED5</text>
<text x="95.1" y="79.1">A2</text>
<text x="95.1" y="81.6">B2</text>
<text x="107.9" y="80.5">1</text>
<text x="107.9" y="83">2</text>
<text x="112.9" y="79.1">A</text>
<text x="112.9" y="81.6">B</text>
<text x="127.6" y="79.1">QA</text>
<text x="127.6" y="81.6">QB</text>
<text x="134.5" y="80.5">12</text>
<text x="134.5" y="83">11</text>
<text x="141.9" y="81.5">270</text>
<text x="154.7" y="83">C1</text>
<text x="154.8" y="80.5">B1</text>
<text x="161.2" y="79.1">A1</text>
<text x="161.2" y="81.6">B1</text>
<text x="194.4" y="81.7">10k</text>
<text x="51.2" y="84.8">LED-RED</text>
<text x="95" y="84.2">C2</text>
<text x="95" y="86.7">D2</text>
<text x="107.9" y="85.6">6</text>
<text x="112.9" y="84.2">C</text>
<text x="112.9" y="86.7">D</text>
<text x="127.6" y="84.2">QC</text>
<text x="127.6" y="86.7">QD</text>
<text x="127.6" y="89.2">QE</text>
<text x="134.5" y="85.6">10</text>
<text x="134.5" y="88.1">9</text>
<text x="154.7" y="85.6">D1</text>
<text x="154.8" y="88.1">E1</text>
<text x="161.2" y="84.2">C1</text>
<text x="161.2" y="86.7">D1</text>
<text x="161.2" y="89.2">E1</text>
<text x="32.7" y="93">LED6</text>
<text x="107.9" y="90.6">3</text>
<text x="107.9" y="93.2">4</text>
<text x="107.9" y="95.7">5</text>
<text x="112.9" y="91.8">LT</text>
<text x="112.9" y="94.3">BI</text>
<text x="127.4" y="94.3">QG</text>
<text x="127.8" y="91.8">QF</text>
<text x="134.5" y="90.6">15</text>
<text x="134.5" y="93.2">14</text>
<text x="154.6" y="93.2">G1</text>
<text x="154.9" y="90.6">F1</text>
<text x="161.2" y="91.8">F1</text>
<text x="161.2" y="94.3">G1</text>
<text x="173.3" y="94.8" transform="rotate(-90 173.3 94.8)">CA2</text>
<text x="51.2" y="97.5">LED-RED</text>
<text x="111.4" y="100.8">4511</text>
<text x="112.9" y="96.9">LE/STB</text>
<text x="32.7" y="105.7">LED7</text>
<text x="172.1" y="102.7" transform="rotate(-90 172.1 102.7)">CA2</text>
<text x="51.2" y="110.2">LED-RED</text>
<text x="223.9" y="113.4">SW1</text>
<text x="261.3" y="112.2">1</text>
<text x="32.7" y="118.4">LED8</text>
<text x="261.3" y="114.8">2</text>
<text x="261.3" y="117.3">3</text>
<text x="261.3" y="119.8">4</text>
<text x="51.2" y="122.9">LED-RED</text>
<text x="223.9" y="121">SW2</text>
<text x="261.3" y="122.4">5</text>
<text x="261.3" y="124.9">6</text>
<text x="223.9" y="128.6">SW3</text>
<text x="261.3" y="127.5">7</text>
<text x="261.3" y="130">8</text>
<text x="107.1" y="133.7">SW1</text>
<text x="107.1" y="137.5">SW2</text>
<text x="123.1" y="132.5">1</text>
<text x="123.1" y="136.4">2</text>
<text x="128.1" y="133.7">a</text>
<text x="128.1" y="137.5">b</text>
<text x="132" y="133.7">d</text>
<text x="132.2" y="137.5">c</text>
<text x="137" y="132.5">4</text>
<text x="137" y="136.4">3</text>
<text x="223.9" y="136.2">SW4</text>
<text x="261" y="137.9">RNET_10k</text>
<text x="261.3" y="132.5">9</text>
<text x="126.7" y="140.2">CONN-DIL4QUAD</text>
<text x="223.9" y="143.8">SW5</text>
<text x="150.2" y="146.4">SW3</text>
<text x="150.2" y="148.9">SW4</text>
<text x="172.7" y="145.2">1</text>
<text x="172.7" y="147.8">2</text>
<text x="186.6" y="145.2">8</text>
<text x="186.6" y="147.8">7</text>
<text x="150.2" y="151.5">SW5</text>
<text x="150.2" y="154">SW6</text>
<text x="172.7" y="150.3">3</text>
<text x="172.7" y="152.9">4</text>
<text x="186.6" y="150.3">6</text>
<text x="186.6" y="152.9">5</text>
<text x="223.9" y="151.5">SW6</text>
<text x="30.9" y="160.4">OF1KHZ</text>
<text x="50.8" y="159.2">1</text>
<text x="55.8" y="160.4">a</text>
<text x="59.6" y="160.4">d</text>
<text x="64.6" y="159.2">4</text>
<text x="105.2" y="157.8">S7</text>
<text x="105.2" y="160.4">S8</text>
<text x="125.7" y="156.7">1</text>
<text x="125.7" y="159.2">2</text>
<text x="125.7" y="161.8">3</text>
<text x="139.6" y="156.7">8</text>
<text x="139.6" y="159.2">7</text>
<text x="139.6" y="161.8">6</text>
<text x="176.2" y="157.9">CONN-DIL8</text>
<text x="220.2" y="159.1">OF1KHZ</text>
<text x="32" y="164.2">OFVAR</text>
<text x="50.8" y="163">2</text>
<text x="54.3" y="166.8">CONN-DIL4QUAD</text>
<text x="55.8" y="164.2">b</text>
<text x="59.8" y="164.2">c</text>
<text x="64.6" y="163">3</text>
<text x="104.1" y="165.4">S10</text>
<text x="105.2" y="162.9">S9</text>
<text x="125.7" y="164.3">4</text>
<text x="139.6" y="164.3">5</text>
<text x="221.2" y="166.7">OFVAR</text>
<text x="129.2" y="169.4">CONN-DIL8</text>
</g>
<g font-size="2.1" fill="#800000">
<text x="164.5" y="35.6">DISPLAY</text>
<text x="166" y="37.8">7SEG</text>
<text x="164.5" y="85.1">DISPLAY</text>
<text x="166" y="87.4">7SEG</text>
</g>
<g font-size="1.4" fill="#c00000">
<text x="192.1" y="40.4" transform="rotate(-90 192.1 40.4)">50%</text>
<text x="192.1" y="73.4" transform="rotate(-90 192.1 73.4)">50%</text>
</g>
<g font-size="1.4" fill="#800000">
<text x="140.7" y="58.1">OFF</text>
<text x="146.1" y="58.1">ON</text>
</g>
</svg>
